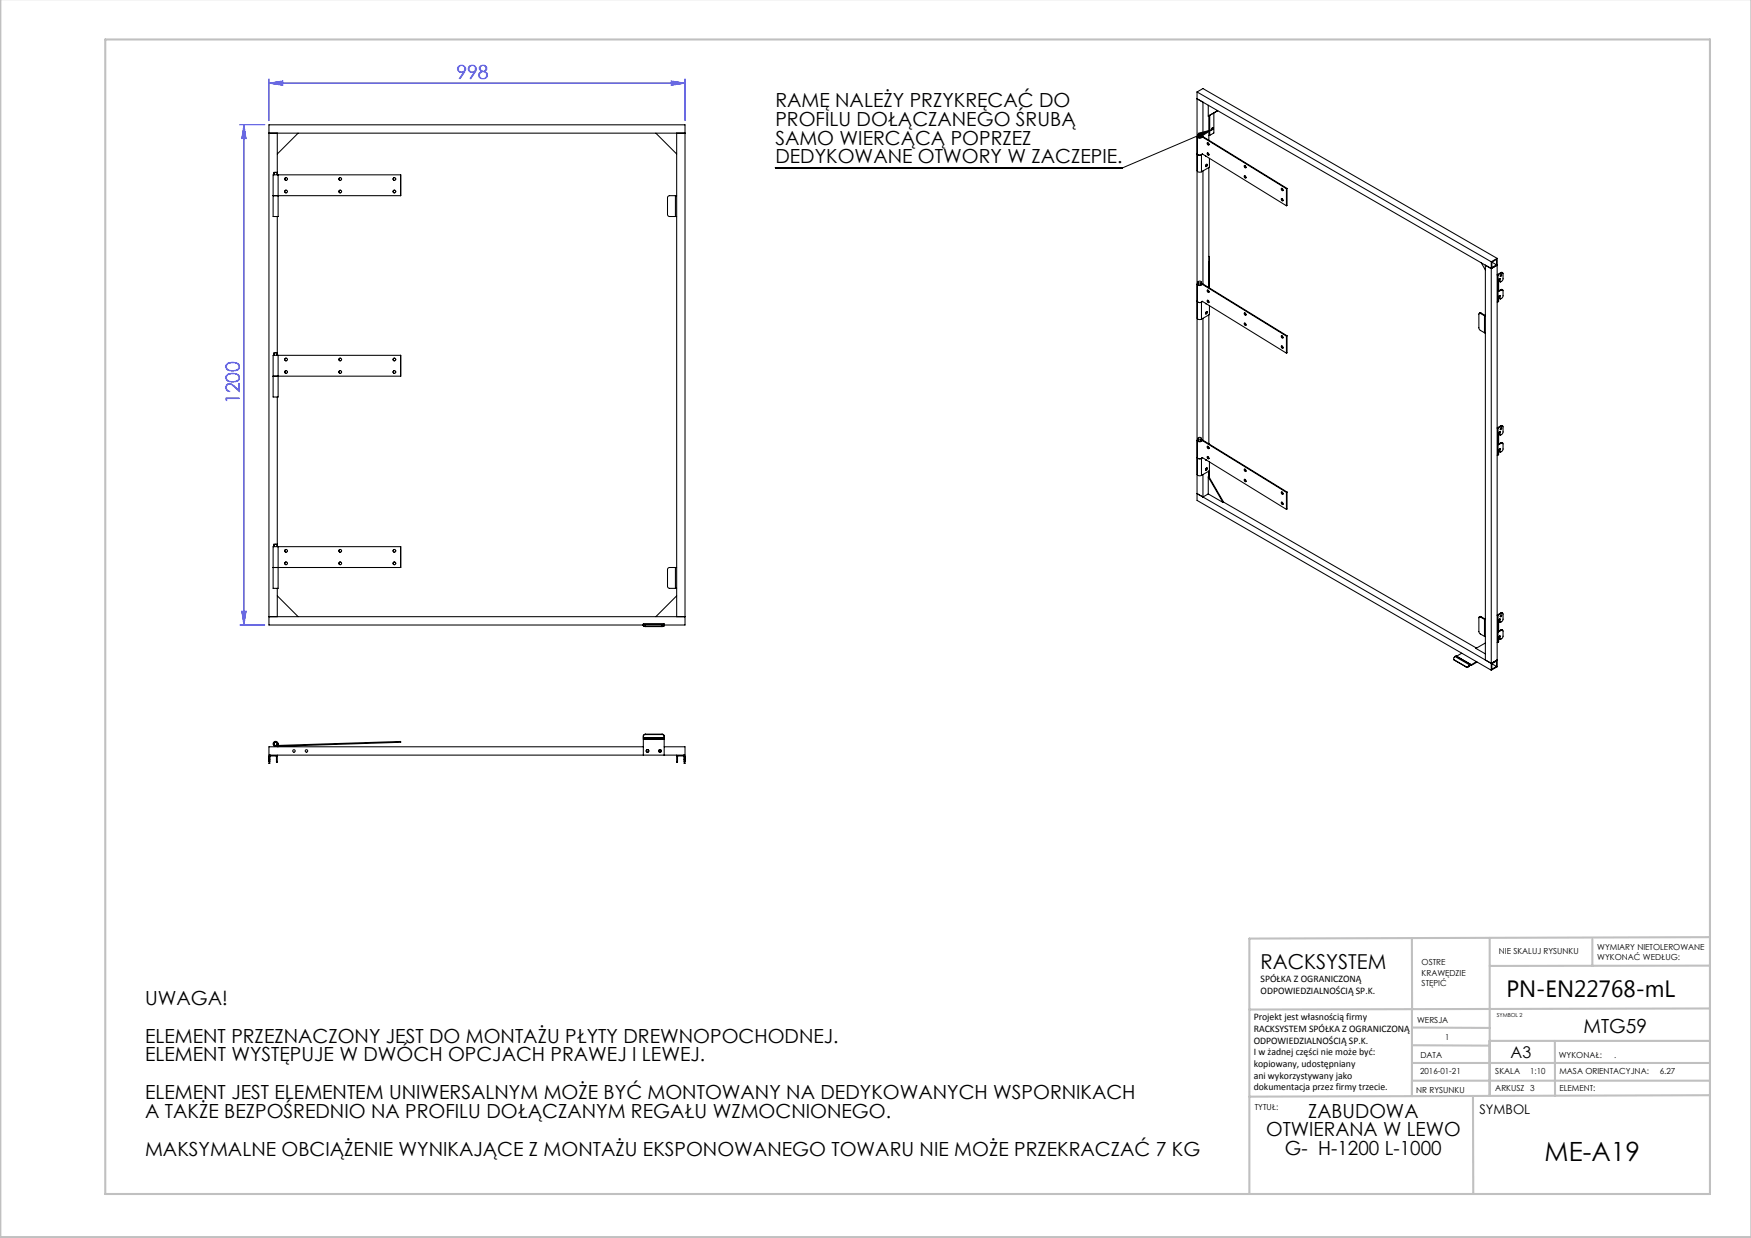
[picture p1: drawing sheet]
<svg xmlns="http://www.w3.org/2000/svg" width="420mm" height="297mm" viewBox="0 0 420 297" stroke-linecap="round" stroke-linejoin="round" font-family="sans-serif">
<path d="M287.4 32l3.3-.9-2.9 1.8zM290.7 31.1l-21.4 9.2h-83.3" fill="none" stroke="#000" stroke-width=".24"/>
<path d="M64.5 19.9l3.3-.5v1.1zM64.5 18.9v10M64.5 19.9h99.8M161 19.4l3.3 .5-3.3 .6zM164.3 18.9v10M57.5 29.9h6M58.5 29.9l.5 3.3h-1zM58.5 29.9v120M57.5 149.9h6M58 146.6h1l-.5 3.3z" fill="none" stroke="#00f" stroke-width=".24"/>
<g fill="none" stroke="#c0c0c0" stroke-width=".5">
<path d="M.1 -.1v296.9h419.9M25.2 9.5h385v276.9h-385zM338.7 225.2v37.8M357.3 225v37.9v-13.2M382 225.4v6.3M410.1 224.8l-110.4 .4v61.2M410.1 231.7h-52.8M338.7 259.3h71.5M338.7 255h71.5M338.7 250.8l18.6 .1M338.7 246.5l18.6 .1M357.3 249.7h52.9"/>
<path d="M373 249.7v13.2M410.1 241.9l-110.4 .3M353.3 262.9l.1 23.5M410.2 262.7l-110.5 .4"/>
</g>
<path d="M287.4 32l3.3-.9-2.9 1.8z" fill="#000"/>
<g fill="#00f">
<path d="M161 19.4l3.3 .5-3.3 .6zM64.5 19.9l3.3-.5v1.1z"/>
<path d="M58.5 29.9l.5 3.3h-1zM58 146.6h1l-.5 3.3z"/>
</g>
<g fill="none" stroke="#000" stroke-width=".25">
<path d="M64.5 31.9h99.8M66.5 31.9v10v-.3M71.5 31.9l-5 5M157.3 31.9l5 5M162.3 31.9v116M287.1 23.7l70.6 40.7 1.4-.8M287.1 22.1v97.9l70.6 40.8M287.1 22.1l70.6 40.7M287.1 22.1l1.4-.9 70.6 40.8M287.2 32.8v8.2l.3 .3 .7-.1M287.4 32.5a.35 .35 0 0 0-.2 .5 .35 .35 0 0 0 .5 .1l.5-.1 .2-.2h-.2M287.4 32.3l.1 .7h.4l.3-.2"/>
<path d="M287.4 32.2l.2-.1a.3 .3 0 0 1 .4-.1 .3 .3 0 0 1 0 .5h-.1a.33 .33 0 0 1-.3 0 .33 .33 0 0 1-.2-.3zM288.2 32.3v.5M288.2 32.7l20.4 12.6M288.2 32.5l20.5 12.7M288.2 37.1l-.7 .1-.3-.3 .5 .3 .7-.3 20.2 12.5M288.2 37.1v4.1M288.5 37l-.3 .1M288.5 24.5v8.3M289.2 39.9l.3-.5-.3 .5M289.2 37.5h.2M289.3 39.5l.1-.1a.25 .25 0 0 1 .2 .4 .25 .25 0 0 1-.4 0zM289.3 39.5l-.1 .2"/>
<path d="M289.6 36.7h.2a.24 .24 0 0 1 .2 .3 .24 .24 0 0 1-.3 .2zM289.6 34.3h.2a.24 .24 0 0 1 .2 .3 .24 .24 0 0 1-.3 .2zM289.7 34.2l.3 .5M289.7 36.7l.3 .5M289.8 27.9l.2-.1v5.8M289.8 25.2v2.7M290 34.5v.2M290.1 38v2.1l-1.9 1.1M290.2 32.5h-.2M290.2 27.7v4.8M290.7 30.7l.1-.1a.23 .23 0 0 1 .2 .4 .23 .23 0 0 1-.4 0zM290.9 30.6l-.3 .5"/>
<path d="M291.2 27.1v4.8l-1 .6M292.1 26.6l-2.3 1.3M298.5 39.7l.2 .1a.24 .24 0 0 1 .2 .2 .24 .24 0 0 1-.3 .2zM298.6 39.7l.3 .5M65.5 41.9h1.2v10h-1.2zM65.5 46.9h1.2zM65.7 41.9h.1M66.5 41.3h-.8v.6M66.5 51.9v33.3M66.7 41.9h29.4v5h-29.4M68.6 42.6a.32 .32 0 0 0-.3 .3 .32 .32 0 0 0 .3 .4M68.6 45.6a.32 .32 0 0 0-.3 .3 .32 .32 0 0 0 .3 .4"/>
<path d="M81.6 42.6a.32 .32 0 0 0-.3 .3 .32 .32 0 0 0 .3 .4M81.6 45.6a.32 .32 0 0 0-.3 .3 .32 .32 0 0 0 .3 .4M94.6 42.6a.32 .32 0 0 0-.3 .3 .32 .32 0 0 0 .3 .4M94.6 45.6a.32 .32 0 0 0-.3 .3 .32 .32 0 0 0 .3 .4M162 46.9l-1.5 .1-.4 .4v4.2l.4 .3h1.5M162 51.9h.3M162 46.9h.3M162 46.9v5M288.5 41v27.1M290 40.2v28.8M298.5 42.2h.2a.24 .24 0 0 1 .2 .3 .24 .24 0 0 1-.3 .2zM298.6 42.1l.3 .6"/>
<path d="M307.3 47.7h.3a.24 .24 0 0 1 .2 .3 .24 .24 0 0 1-.3 .2zM307.3 45.2h.3a.24 .24 0 0 1 .2 .3 .24 .24 0 0 1-.3 .2zM307.5 45.2l.3 .5M307.5 47.6l.3 .5M308.6 45.3v4.1M308.7 45.2v4.1l-.1 .1M308.7 45.2l-.1 .1M287.2 68.2v8.1l.3 .3h.7M287.4 67.9a.35 .35 0 0 0-.2 .5 .35 .35 0 0 0 .5 .1l.5-.1 .2-.3h-.2M287.4 67.7v.5l.4 .2 .4-.2v-.5M287.4 67.6l.2-.1a.3 .3 0 0 1 .4-.1 .3 .3 0 0 1 0 .4l-.1 .1a.33 .33 0 0 1-.3 0 .33 .33 0 0 1-.2-.3zM288.2 68.1l20.4 12.5"/>
<path d="M288.2 67.9h.1M288.2 72.5l-.7 .1-.3-.4 .5 .4 .7-.3 20.2 12.4M288.2 72.5v4.1M288.2 67.9l20.5 12.7M288.5 72.3l-.3 .2M288.5 76.4v29.2M289.2 72.8l.2 .1M289.2 72.8h.1M289.3 74.9l.1-.1a.25 .25 0 0 1 .2 .4 .25 .25 0 0 1-.4-.1zM289.3 74.9l-.1 .2M289.5 74.9l-.3 .4zM289.5 74.8h.1"/>
<path d="M289.6 72.1h.2a.24 .24 0 0 1 .2 .3 .24 .24 0 0 1-.3 .2zM289.6 69.6h.2a.24 .24 0 0 1 .2 .3 .24 .24 0 0 1-.3 .2zM289.7 69.6l.3 .5M289.7 72l.3 .5M290 69.9v.2M290 75.5v31M290 62.7l.1 .1-.1 .1M290 61.5l.1 7.6M290.1 73.3v2.2l-1.9 1.1M298.5 77.5l.2 .1a.24 .24 0 0 1 .2 .2 .24 .24 0 0 1-.3 .2zM298.5 75.1h.2a.24 .24 0 0 1 .2 .3 .24 .24 0 0 1-.3 .2zM298.6 75.1l.3 .5"/>
<path d="M298.6 77.5l.3 .5M355.1 75.2l-.4 .1v3.4l.3 .5 1.1 .6M355.1 75.2l1 .5M355.2 75.1h-.4M355.2 75.1l-.1 .1M355.2 75.1l1 .6M355.3 63l1 1.8M356.1 75.7l.2 .1M356.1 79.8l.2 .1M356.1 75.7v4.1M356.2 75.7h.1M356.2 75.7h-.1"/>
<path d="M356.3 63.6v94.7l1.4 .9M357.7 62.8v98M357.8 62.9l1.2-.7v1.3M357.8 62.9v1.3l1.2-.7M357.8 62.9l1.2 .6M359.1 62v98l-1.4 .8M359.1 62l-1.4 .8M359.2 65.9h-.1M359.2 65.9h.1M359.3 65.9l-.2 .1M359.3 72.4h-.2M359.3 65.9v6.5"/>
<path d="M359.7 67.5l.2 .1M359.7 71.5l.2 .2M359.7 66.9v.6M359.7 71v.5M359.7 67.5h.1M359.7 71.5l.1 .1M359.7 66.8l.1 .1M359.7 70.9l.1 .1M359.7 66.8l-.2 .2v2.9l.7-.4M359.7 70.9l-.2 .2v1.2l-.2 .1M359.8 66.9v.6M359.8 71v.6"/>
<path d="M360 66h.2l-.2 .3zM360 65.4h.4M360 69.5h.4M360 65.4l-.8 .5M360 65.4l.2 .1M360 69.5h.2M360 69.5l-.5 .3M360.1 65.9l-.2 .3M360.2 65.5l.3 .1v1.4l-.3 .5h-.4M360.2 69.5l.3 .2v1.4l-.3 .4-.4 .1M360.2 65.5l-.9 .4M65.5 85.2h1.2v10h-1.2z"/>
<path d="M65.5 90.2h1.2zM66.5 84.9v.3M66.5 84.6h-.8v.6M66.5 95.2v35.9M66.7 85.2h29.4v5h-29.4M68.6 85.9a.32 .32 0 0 0-.3 .3 .32 .32 0 0 0 .3 .4M68.6 88.9a.32 .32 0 0 0-.3 .3 .32 .32 0 0 0 .3 .4M81.6 85.9a.32 .32 0 0 0-.3 .3 .32 .32 0 0 0 .3 .4M81.6 88.9a.32 .32 0 0 0-.3 .3 .32 .32 0 0 0 .3 .4M94.6 85.9a.32 .32 0 0 0-.3 .3 .32 .32 0 0 0 .3 .4M94.6 88.9a.32 .32 0 0 0-.3 .3 .32 .32 0 0 0 .3 .4M307.3 83h.3a.24 .24 0 0 1 .2 .3 .24 .24 0 0 1-.3 .2z"/>
<path d="M307.3 80.6h.3a.24 .24 0 0 1 .2 .3 .24 .24 0 0 1-.3 .2zM307.5 80.5l.3 .5M307.5 83l.3 .5M308.6 80.6v4.1M308.7 80.6h-.1M308.7 80.6v4l-.1 .1M287.1 118.4l70.6 40.8M287.2 105.6v8.2l.3 .3 .7-.1M287.4 105.4a.35 .35 0 0 0-.2 .5 .35 .35 0 0 0 .5 .1l.5-.1 .2-.3h-.2M287.4 105.1v.6l.4 .2 .4-.2v-.6M287.4 105.1l.2-.1a.3 .3 0 0 1 .4-.1 .3 .3 0 0 1 0 .4l-.1 .1a.33 .33 0 0 1-.3 0 .33 .33 0 0 1-.2-.3zM288.2 105.5l20.4 12.6"/>
<path d="M288.2 105.4h.1M288.2 110h-.7l-.3-.3 .5 .4 .7-.3 20.2 12.4M288.2 110v4M288.2 105.4l20.5 12.6M288.5 109.8l-.3 .2M288.5 113.8v5.4l1.3-.7M289.2 110.2l.2 .2M289.2 110.3h.1M289.3 112.3l.1-.1a.25 .25 0 0 1 .2 .4 .25 .25 0 0 1-.4 0zM289.3 112.3l-.1 .3M289.5 112.3l-.3 .5zM289.5 112.2v.1"/>
<path d="M289.6 109.6h.2a.24 .24 0 0 1 .2 .3 .24 .24 0 0 1-.3 .2zM289.6 107.1h.2a.24 .24 0 0 1 .2 .3 .24 .24 0 0 1-.3 .2zM289.7 107.1l.3 .5M289.7 109.5l.3 .5M289.8 114.4v4.1M289.8 114.4l3.6 6.1M289.8 118.5l3.6 2M290 106.4l.1 .2M290 106.4h.1M290 114.3l-.2 .1M290 114.3l3.5 6.2M290 107.3v.3"/>
<path d="M290 113v1.3M290.1 110.8v3.4l-.1 .1M290.1 112.9l-1.9 1.1M298.5 115l.2 .1a.24 .24 0 0 1 .2 .2 .24 .24 0 0 1-.3 .2zM298.5 112.6h.2a.24 .24 0 0 1 .2 .3 .24 .24 0 0 1-.3 .2zM298.6 112.5l.3 .5M298.6 115l.3 .5M307.3 118.1h.3a.24 .24 0 0 1 .2 .3 .24 .24 0 0 1-.3 .2zM307.5 118l.3 .5M308.6 118.1v4.1M308.7 118v4.1l-.1 .1M308.7 118l-.1 .1"/>
<path d="M359.2 102.6h-.1M359.2 102.6l.1 .1M359.3 102.7h-.2M359.3 109.1l-.2 .1M359.3 102.7v6.4M359.7 104.2l.2 .2M359.7 108.3l.2 .2M359.7 103.6v.6M359.7 107.7v.6M359.7 104.2l.1 .1M359.7 108.3l.1 .1M359.7 103.6h.1"/>
<path d="M359.7 107.7h.1M359.7 103.6l-.2 .2v2.9l.7-.4M359.7 107.7l-.2 .1v1.3h-.2M359.8 103.6v.7M359.8 107.7v.7M360 102.7l.2 .1-.2 .3zM360 102.1l.4 .1M360 106.2l.4 .1M360 102.1l-.8 .5M360 102.1l.2 .1M360 106.2l.2 .1M360 106.2l-.5 .3"/>
<path d="M360.1 102.6l-.2 .4M360.2 102.2l.3 .1v1.4l-.3 .5-.4 .1M360.2 106.3l.3 .1v1.4l-.3 .5-.4 .1M360.2 102.2l-.9 .5M65.5 131.1h1.2v10h-1.2zM65.5 136.1h1.2zM66.5 130.8v.3M66.5 130.5h-.8v.6M66.7 131.1h29.4v5h-29.4M68.6 131.8a.33 .33 0 0 0-.3 .3 .33 .33 0 0 0 .3 .4M68.6 134.8a.33 .33 0 0 0-.3 .3 .33 .33 0 0 0 .3 .4M81.6 131.8a.33 .33 0 0 0-.3 .3 .33 .33 0 0 0 .3 .4"/>
<path d="M81.6 134.8a.33 .33 0 0 0-.3 .3 .33 .33 0 0 0 .3 .4M94.6 131.8a.33 .33 0 0 0-.3 .3 .33 .33 0 0 0 .3 .4M94.6 134.8a.33 .33 0 0 0-.3 .3 .33 .33 0 0 0 .3 .4M162 136.1l-1.5 .1-.4 .4v4.2l.4 .3h1.5M162 136.1h.3M162 136.1v5M293.5 120.5l60.7 35M293.5 120.5h-.1M307.3 120.5h.3a.24 .24 0 0 1 .2 .3 .24 .24 0 0 1-.3 .2zM307.5 120.5l.3 .5M64.5 147.9h99.8M66.5 141.1v6.8"/>
<path d="M66.5 142.9l5 5M154.3 150.1l.5 .2M154.3 149.7h5M154.3 150.1h.1M154.3 149.7v.4M154.8 150.1l-.5-.2h-89.8v-120h99.8v120h-5l-.5 .2M154.8 150.1v.2M154.8 150.1h4M154.8 150.3h4M158.8 150.1v.2M159.3 150.1l-.5 .2M159.3 150.1h.1"/>
<path d="M159.3 149.7v.4M162 141.1h.3M162.3 142.9l-5 5M348.7 158.2l.2 .2M348.8 158.3l.1 .1M348.8 158.3l2.9 1.6M348.9 158.4l2.8 1.6M349 157.5l-.3 .5 .1 .3M349 157.5l.2-.1 3.7 2.1M349 157.5l3.5 2M349.4 157.4h.1M350.6 156.7l-1.2 .7"/>
<path d="M351.7 159.9v.1M352.3 159.8l-.6 .1M352.3 159.8l.1 .1M352.4 159.9l-.7 .1M352.5 159.5l.3-.1-.1 .2M352.5 159.5l-.2 .3M352.5 159.5l.1 .1M352.6 159.6l-.2 .3M352.7 159.6h.1M352.7 159.6h-.1M352.9 159.6h-.1M352.9 159.5l-.1 .1"/>
<path d="M352.9 159.5v.1M354.2 158.7l-1.3 .8M354.3 158.8l-1.4 .8M355.1 148l-.4 .1v3.5l.3 .4 1.1 .7M355.1 148l1 .6M355.2 147.9l-.4 .1M355.2 147.9l-.1 .1M355.2 147.9l1 .6M356.1 148.6h.2M356.1 152.7h.2M356.1 148.6v4.1M356.2 148.5h.1"/>
<path d="M356.2 148.5l-.1 .1M356.3 154.3l-2.3 1.3 2.3 1.3M357.8 159.2l1.2 .7M357.8 159.2l1.2-.6v1.3M357.8 159.2v1.3l1.2-.6M359.1 158.3l-1.4 .9M359.2 147.5h-.1M359.2 147.5l.1 .1M359.3 154.1h-.2M359.3 147.6l-.2 .1M359.3 147.6v6.5M359.7 149.1l.2 .2"/>
<path d="M359.7 153.2l.2 .2M359.7 149.1l.1 .1M359.7 148.5v.6M359.7 152.6v.6M359.7 153.2l.1 .1M359.7 148.5h.1M359.7 152.6h.1M359.7 148.5l-.2 .2v2.9l.7-.4M359.7 152.6l-.2 .1v1.3l-.2 .1M359.8 148.5v.7M359.8 152.6v.7M360 147.6l.2 .1-.2 .3z"/>
<path d="M360 147l.4 .1M360 151.1l.4 .1M360 147l-.8 .5M360 147l.2 .1M360 151.1l.2 .1M360 151.1l-.5 .3M360.1 147.5l-.2 .4M360.2 147.1l.3 .1v1.4l-.3 .5-.4 .1M360.2 151.2l.3 .1v1.4l-.3 .5-.4 .1M360.2 147.1l-.9 .5M66.5 178.5a.4 .4 0 0 0-.5-.4 .4 .4 0 0 0-.2 .6 .4 .4 0 0 0 .6 0l.2 .1a.6 .6 0 0 1-1 0 .6 .6 0 0 1 .3-.9 .6 .6 0 0 1 .8 .6M66.5 178.5v.7"/>
<path d="M66.5 179l-.4 .1M66.5 178.5h.2M66.7 178.5v.7M66.7 178.8l29.4-.9v.2l-29.4 .9M154.3 177.2v.2M154.3 176.9v.2M154.3 179.2h-89.8v2h99.8v-2h-5M154.3 177.1v.1M154.3 177.4v3.8M154.3 176.9h5M154.3 177.2h5M154.3 177.4h5"/>
<path d="M154.3 177.1h5M154.8 176.2l-.3 .2-.2 .3M154.8 176.1l-.5 .3v.5M154.8 176.1v.1M154.8 176.2h4M154.8 176.1h4M158.8 176.2l.4 .2 .1 .3M158.8 176.1l.5 .3v.5M158.8 176.1v.1M159.3 177.2v.2M159.3 176.9v.2M159.3 177.1v.1"/>
<path d="M159.3 177.4v3.8M64.5 182.7v.5h.2v-.5M64.5 182.2v.2M64.5 182.1v.1M64.5 181.5v.6M64.5 182.4v.3M64.5 181.5h.2M64.5 181.7h.2M64.5 182.7h.2M64.5 182.4h.2M64.5 182.2h.2M64.5 182.1h.2"/>
<path d="M64.7 182.2v.2M64.7 182.1v.1M64.7 181.5v.6M64.7 182.4v.3M64.8 181.4l-.1 .1M64.8 181.4l-.1-.2-.2 .3M64.8 181.4h1.7M66.2 181.4l.1 .1M66.3 181.5v1.4h.2v-1.4M66.3 181.5h.2M66.5 181.4v.1M66.5 181.2v.2"/>
<path d="M162.3 181.2v.2M162.3 181.5v1.4h.2v-1.4M162.3 181.4h1.7M162.3 181.5h.2M162.3 181.4v.1M162.6 181.4l-.1 .1M164 181.4l.1-.2 .2 .3M164 181.4l.1 .1M164.1 182.7v.5h.2v-.5M164.1 182.2v.2M164.1 182.1v.1M164.1 181.5h.2"/>
<path d="M164.1 181.7h.2M164.1 181.5v.6M164.1 182.4v.3M164.1 182.7h.2M164.1 182.4h.2M164.1 182.2h.2M164.1 182.1h.2M164.3 182.2v.2M164.3 182.1v.1M164.3 181.5v.6M164.3 182.4v.3"/>
<circle cx="288" cy="32.8" r=".13"/>
<circle cx="68.6" cy="42.9" r=".33"/>
<circle cx="68.6" cy="45.9" r=".33"/>
<circle cx="81.6" cy="42.9" r=".33"/>
<circle cx="81.6" cy="45.9" r=".33"/>
<circle cx="94.6" cy="42.9" r=".32"/>
<circle cx="94.6" cy="45.9" r=".32"/>
<circle cx="288" cy="68.1" r=".13"/>
<circle cx="68.6" cy="89.2" r=".33"/>
<circle cx="68.6" cy="86.2" r=".32"/>
<circle cx="81.6" cy="89.2" r=".33"/>
<circle cx="81.6" cy="86.2" r=".32"/>
<circle cx="94.6" cy="89.2" r=".32"/>
<circle cx="94.6" cy="86.2" r=".32"/>
<circle cx="288" cy="105.6" r=".13"/>
<circle cx="68.6" cy="132.1" r=".32"/>
<circle cx="68.6" cy="135.1" r=".32"/>
<circle cx="81.6" cy="132.1" r=".32"/>
<circle cx="81.6" cy="135.1" r=".32"/>
<circle cx="94.6" cy="132.1" r=".32"/>
<circle cx="94.6" cy="135.1" r=".32"/>
<circle cx="66.1" cy="178.5" r=".4"/>
<circle cx="70.5" cy="180.2" r=".3"/>
<circle cx="73.5" cy="180.2" r=".3"/>
<circle cx="155.3" cy="180.2" r=".3"/>
<circle cx="155.3" cy="180.2" r=".32"/>
<circle cx="158.3" cy="180.2" r=".3"/>
<circle cx="158.3" cy="180.2" r=".32"/>
</g>
<text font-size="6.3" x="370.5" y="278.5">ME-A19</text>
<text font-size="5.6" x="361.3" y="239.1">PN-EN22768-mL</text>
<text font-size="4.9" x="302.4" y="232.4">RACKSYSTEM</text>
<g font-size="4.7" fill="#00f">
<text x="109.5" y="18.9">998</text>
<text x="57.5" y="97" transform="rotate(-90 57.5 97)">1200</text>
</g>
<g font-size="4.7">
<text x="186" y="25.6">RAMĘ NALEŻY PRZYKRĘCAĆ DO</text>
<text x="186" y="30.2">PROFILU DOŁĄCZANEGO ŚRUBĄ</text>
<text x="186" y="34.7">SAMO WIERCĄCĄ POPRZEZ</text>
<text x="186" y="39.2">DEDYKOWANE OTWORY W ZACZEPIE.</text>
<text x="34.8" y="241.1">UWAGA!</text>
<text x="34.8" y="250.1">ELEMENT PRZEZNACZONY JEST DO MONTAŻU PŁYTY DREWNOPOCHODNEJ.</text>
<text x="379.8" y="247.8">MTG59</text>
<text x="34.8" y="254.6">ELEMENT WYSTĘPUJE W DWÓCH OPCJACH PRAWEJ I LEWEJ.</text>
<text x="34.8" y="263.7">ELEMENT JEST ELEMENTEM UNIWERSALNYM MOŻE BYĆ MONTOWANY NA DEDYKOWANYCH WSPORNIKACH</text>
<text x="34.8" y="268.2">A TAKŻE BEZPOŚREDNIO NA PROFILU DOŁĄCZANYM REGAŁU WZMOCNIONEGO.</text>
<text x="313.8" y="268.1">ZABUDOWA</text>
<text x="303.7" y="272.6">OTWIERANA W LEWO</text>
<text x="34.8" y="277.3">MAKSYMALNE OBCIĄŻENIE WYNIKAJĄCE Z MONTAŻU EKSPONOWANEGO TOWARU NIE MOŻE PRZEKRACZAĆ 7 KG</text>
<text x="308.2" y="277.1">G- H-1200 L-1000</text>
</g>
<text font-size="3.9" x="362.3" y="253.8">A3</text>
<text font-size="3.2" x="354.9" y="267.2">SYMBOL</text>
<g font-size="2.4">
<text x="302.4" y="235.6">SPÓŁKA Z OGRANICZONĄ</text>
<text x="302.4" y="238.4">ODPOWIEDZIALNOŚCIĄ SP.K.</text>
<text x="300.7" y="244.7">Projekt jest własnością firmy</text>
<text x="300.7" y="247.5">RACKSYSTEM SPÓŁKA Z OGRANICZONĄ</text>
<text x="300.7" y="250.3">ODPOWIEDZIALNOŚCIĄ SP.K.</text>
<text x="300.7" y="253.1">I w żadnej części nie może być:</text>
<text x="300.7" y="256">kopiowany, udostępniany</text>
<text x="300.7" y="258.8">ani wykorzystywany jako</text>
<text x="300.7" y="261.6">dokumentacja przez firmy trzecie.</text>
</g>
<g font-size="2">
<text x="383.1" y="227.9">WYMIARY NIETOLEROWANE</text>
<text x="341" y="231.6">OSTRE</text>
<text x="359.5" y="228.9">NIE SKALUJ RYSUNKU</text>
<text x="383.1" y="230.4">WYKONAĆ WEDŁUG:</text>
<text x="341" y="234.1">KRAWĘDZIE</text>
<text x="341" y="236.6">STĘPIĆ</text>
<text x="339.9" y="245.4">WERSJA</text>
<text x="346.6" y="249.5">1</text>
<text x="340.6" y="257.7">2016-01-21</text>
<text x="340.7" y="253.8">DATA</text>
<text x="358.7" y="257.7">SKALA</text>
<text x="367" y="257.7">1:10</text>
<text x="373.9" y="253.8">WYKONAŁ:</text>
<text x="374.1" y="257.7">MASA ORIENTACYJNA:</text>
<text x="387.2" y="253.8">.</text>
<text x="398.1" y="257.7">6.27</text>
<text x="339.7" y="262.3">NR RYSUNKU</text>
<text x="358.7" y="261.7">ARKUSZ 3</text>
<text x="374.1" y="261.7">ELEMENT:</text>
<text x="301" y="266.4">TYTUŁ:</text>
</g>
<text font-size="1.3" x="359" y="244">SYMBOL 2</text>
</svg>
